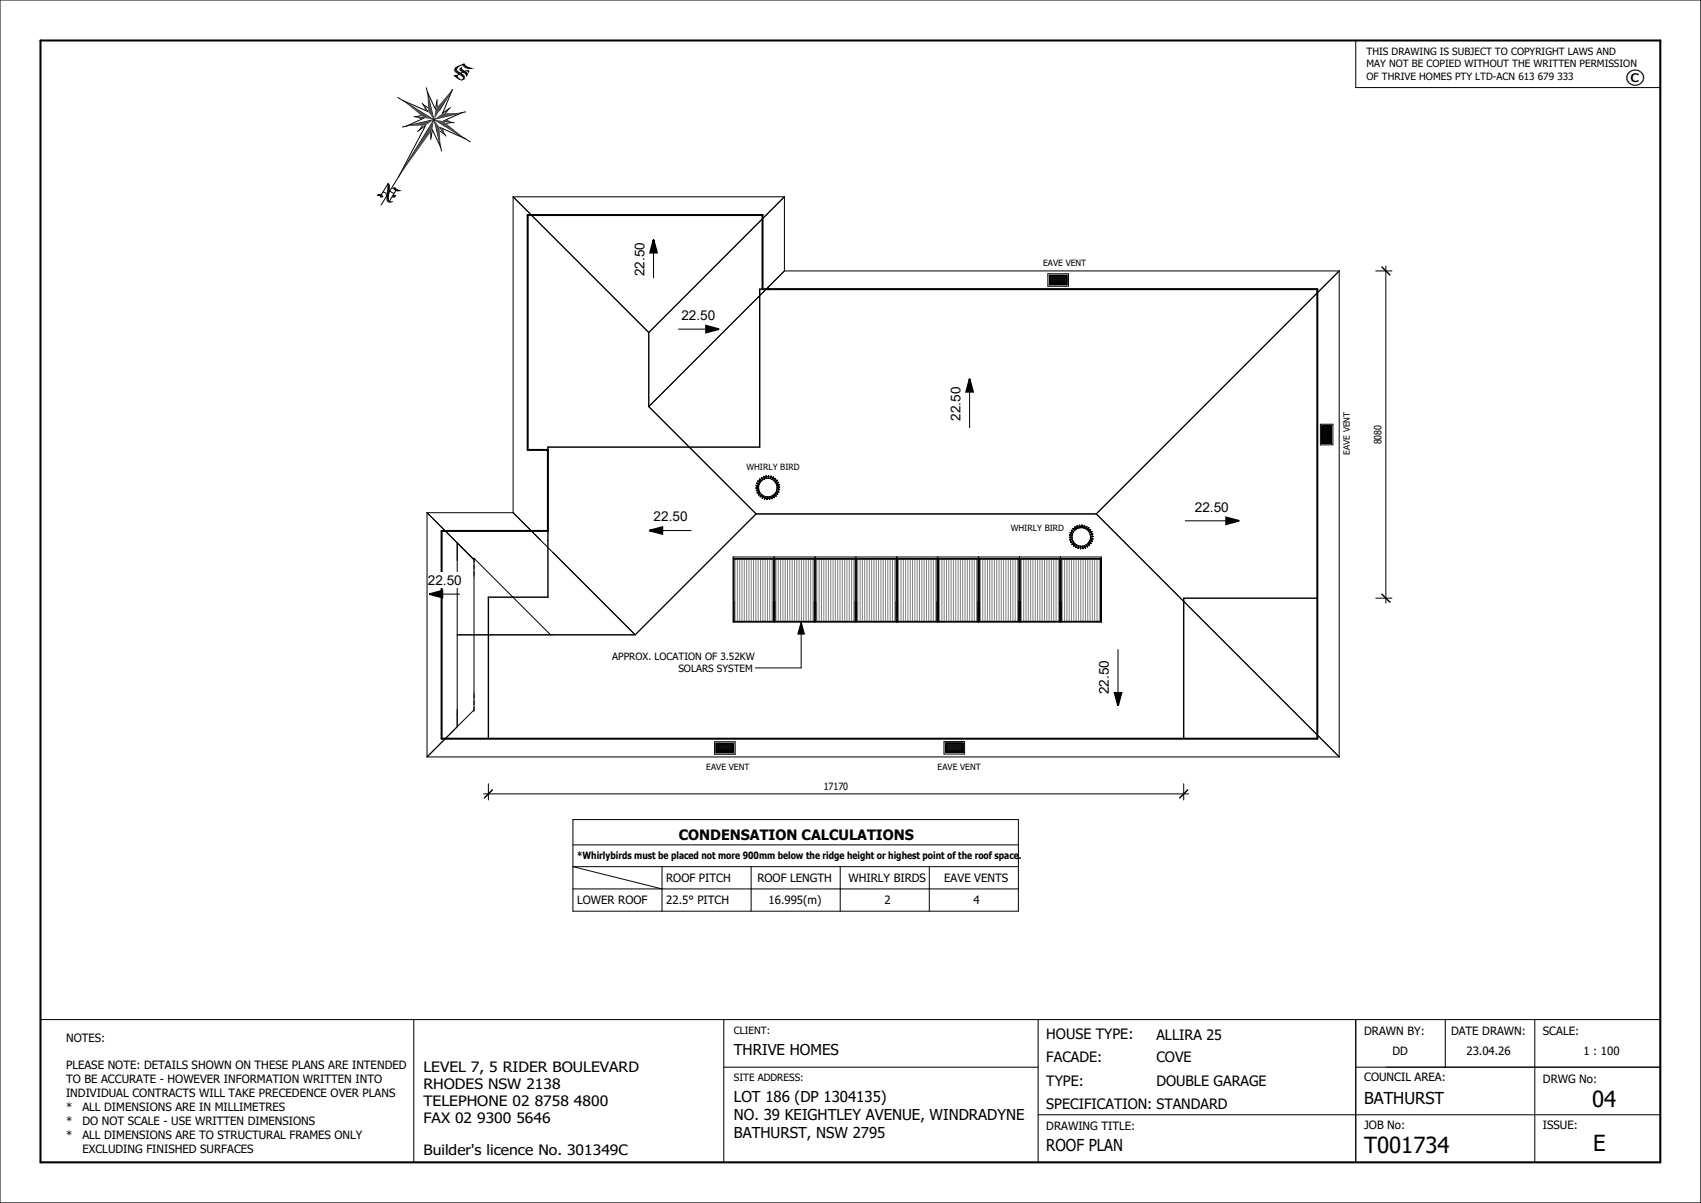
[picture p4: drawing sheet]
<svg xmlns="http://www.w3.org/2000/svg" width="420mm" height="297mm" viewBox="0 0 420 297" stroke-linecap="round" stroke-linejoin="round" font-family="sans-serif">
<g fill="none" stroke="#000" stroke-width=".25">
<path d="M126.7 48.6l33.5 33.5M126.7 48.6l8.3 8.3M126.7 48.6v78M126.7 48.6h67M193.7 48.6l-33.5 33.5M193.7 48.6l-8.3 8.3M193.7 48.6v18.3M193.7 66.9l-33.5 33.5M193.7 66.9h137M258.7 67.6h5.1v3.1h-5.1zM259.1 68h4.3v2.3h-4.3zM259.2 68h4.2v2.2h-4.2z"/>
<path d="M259.2 68.2h4.2M259.2 68.4h4.2M259.2 68.7h4.2M259.2 68.9h4.2M259.2 69.2h4.2M259.2 69.5h4.2M259.2 69.7h4.2M259.2 70h4.2M330.7 66.9l-60 60M330.7 66.9l-8.3 8.3M330.7 66.9v120M160.2 82.1v18.3"/>
<path d="M160.2 100.4l26.5 26.5M186.6 119.9l.5 .6M186.7 119.9l.6 .1M186.8 119.3l.4 .7M187.1 118.7l.6 .4zM187.1 118.7l.2 .8M187.2 120h.1M187.2 120l-.6-.1 .7 .1M187.3 119.5l-.4-.2 .6 .2M187.3 119.5l-.5-.2 .7 .2M187.3 119.5h.1M187.5 119.5l-.1 .2"/>
<path d="M187.5 118.2v.8M187.6 119h.1M187.7 119.1l-.1 .1M187.9 118.7h.1M187.9 118.7l-.3-.4 .4 .5M187.9 118.7l-.4-.5 .5 .5M188 118.7l-.1 .1M188 117.8l-.1 .8M188.3 118.3l-.3-.4 .4 .6M188.3 118.3l-.3-.5 .4 .6M188.3 118.3h.1M188.4 118.4l-.1 .1"/>
<path d="M188.6 117.6l-.3 .7M188.7 118.1h.1M188.8 118.2l-.2-.6 .1 .7M189.2 117.4l-.5 .7M189.2 118h.1M189.2 118v-.5v.6M189.2 118v-.6v.7M189.7 118.1h.1M189.7 118l.1-.5-.1 .6M189.7 118h.1M189.8 117.8l-.1 .2M189.8 117.7v-.3l-.1 .7"/>
<path d="M189.8 117.4l-.6 .5M190.2 118.1l.2-.5-.2 .6M190.2 118.1l.2-.6-.3 .7M190.2 118.1h.1M190.4 117.5l-.7 .4M190.6 118.3a2.29 2.29 0 0 0-2.9 .9 2.29 2.29 0 0 0 .4 3M190.6 118.3l.4 .3M190.6 118.3h.1M190.7 118.2l.3-.4-.4 .6M190.7 118.2l.3-.5-.4 .6M190.7 118.2h.1M191 117.7l-.7 .3"/>
<path d="M191.1 118.5l.4-.4-.5 .5M191.1 118.5l.4-.4-.5 .5 .3 .3M191.1 118.5h.1M191.2 118.5h.7M191.3 118.9a2.29 2.29 0 0 1-.1 3.1 2.29 2.29 0 0 1-3 .2M191.3 118.9l.1 .1M191.5 118.9l.4-.3-.5 .4M191.5 118.9l.4-.4-.5 .5M191.5 118.9h.1M191.5 118.1l-.8 .1M191.5 118.9l.8 .2M191.6 119.3v.1"/>
<path d="M191.7 119.3l.5-.2-.6 .3M191.7 119.3h.1M191.8 119.7v.1M191.8 119.3l.7 .4M191.9 119.8l.5-.1-.6 .1M191.9 119.8l.6-.1-.7 .1M191.9 119.8h.1M191.9 119.2l-.2 .1M191.9 119.2l.4-.1-.7 .3M192 119.8l.6 .5M326 104.7h3.1v5.1h-3.1zM326.4 105.1h2.3v4.3h-2.3z"/>
<path d="M326.5 105.2h2.2v4.2h-2.2zM326.7 105.2v4.2M327 105.2v4.2M327.2 105.2v4.2M327.5 105.2v4.2M327.8 105.2v4.2M328 105.2v4.2M328.3 105.2v4.2M328.6 105.2v4.2M105.4 126.6l11.6 11.6M105.4 126.6v60.3M105.4 126.6h21.3"/>
<path d="M112.9 134v45.4M126.7 126.6l30.1 30.1M181 137.5h90.9v16.1h-90.9zM181 137.9h90.9M181.2 138.1h9.8v15.3h-9.8zM186.6 120.5l.6 .5M186.7 121.1l.7 .4M186.7 126.9l-29.9 29.8M186.7 126.9h84M186.9 121.7l.7 .2M187.2 120.5h.1M187.2 120.5h-.5h.6"/>
<path d="M187.2 120.5h-.6h.7M187.2 122.2l.8 .1M187.2 121h.1M187.3 120.5v.1M187.3 120v.1M187.4 121l-.7 .1 .5-.1M187.4 121h.1M187.4 121.5h.1M187.5 121.4l-.6 .3 .5-.2M187.5 121.4l.1 .1M187.5 121.4l-.5 .3 .4-.2M187.7 121.9h.1"/>
<path d="M187.8 121.8l-.6 .4 .5-.3M187.8 121.8h.1M187.8 121.8l-.5 .4 .4-.3M187.9 122.4l-.2 .2M188 122.2h.1M188.1 122.2l-.4 .5 .2-.3M188.1 122.1l-.2 .3M188.4 122.6l-.7 .1M188.5 122.5h.1M188.5 122.4l-.3 .6 .3-.5M188.5 122.4h.1M188.9 122.7l-.7 .3"/>
<path d="M188.9 122.7h.1M189 122.6l-.2 .7 .1-.6M189 122.6h.1M189 122.6l-.2 .6 .1-.5M189.4 122.8l-.6 .5M189.4 122.8h.1M189.4 122.7v.7v-.6M189.4 122.7v.6M189.5 122.7h-.1M189.9 122.6l.1 .7-.1-.5M189.9 122.8l-.5 .6M189.9 122.8h.1"/>
<path d="M190 122.6h-.1M190.4 122.5l.2 .6-.2-.5M190.4 122.5l.2 .7-.2-.6M190.4 122.6h.1M190.4 122.7l-.4 .6M190.5 122.5h-.1M190.8 122.3l.3 .6-.2-.5M190.8 122.3l.4 .6-.3-.5M190.9 122.4h.1M190.9 122.2l-.1 .1M190.9 122.5l-.3 .7M191.1 137.5v16.1"/>
<path d="M191.2 122l.4 .5-.3-.4M191.3 121.9l.4 .6-.4-.4M191.3 122.1h.1M191.3 122.1l-.1 .8M191.3 138.1h9.8v15.3h-9.8zM191.5 121.5l.4 .5M191.6 121.7l.3 .3M191.6 121.7h.1M191.6 121.8l.1 .7M191.7 121.2l.6 .3-.5-.2M191.7 121.2l.7 .3-.6-.2M191.7 121.1v.1"/>
<path d="M191.8 121.3h.1M191.8 120.8l.7 .1-.5-.1M191.8 120.6v.2M191.9 120.2v.1M191.9 120.3h.6h-.5M191.9 121.3l.1 .7-.5-.4M191.9 120.3h.7h-.6M192 122l.1 .1zM192 120.8h.1M192 120.3h.1M192 120.8l.4 .7M192 120.3l.5 .6"/>
<path d="M201.2 137.5v16.1M201.4 138.1h9.8v15.3h-9.8zM211.3 137.5v16.1M211.5 138.1h9.7v15.3h-9.7zM221.4 137.5v16.1M221.6 138.1h9.7v15.3h-9.7zM231.5 137.5v16.1M231.7 138.1h9.7v15.3h-9.7zM241.6 137.5v16.1M241.8 138.1h9.7v15.3h-9.7zM251.7 137.5v16.1M251.9 138.1h9.7v15.3h-9.7z"/>
<path d="M261.8 137.5v16.1M262 138.1h9.7v15.3h-9.7zM264 132.7l.6 .5M264 132l.5 .7M264.1 133.3l.7 .3M264.2 131.4l.4 .7M264.3 133.9l.7 .2M264.5 130.9l.2 .7M264.6 132.7h.1M264.6 132.7h-.5h.6M264.6 132.7h-.6h.7M264.6 132.2h.1"/>
<path d="M264.6 132.2l-.5-.1 .6 .1M264.6 132.2l-.6-.2 .7 .3M264.6 134.4l.8 .1M264.6 133.2h.1M264.7 132.7v.1M264.7 131.7h.1M264.8 133.1l-.7 .2 .5-.1M264.8 133.1v.1M264.8 133.6h.1M264.9 131.7l-.7-.3 .6 .4M264.9 130.4v.8M264.9 133.6l-.6 .3 .5-.3"/>
<path d="M264.9 133.6l.1 .1M264.9 133.6l-.6 .2 .5-.2M265 131.2l-.4-.3 .5 .4M265 131.2l-.5-.3 .6 .4M265 131.2h.1M265.1 131.3l-.1 .1M265.1 134.1h.1M265.2 134l-.6 .4 .5-.3M265.2 134h.1M265.2 134l-.5 .4M265.3 130.8h.1M265.3 130.8l-.3-.3 .4 .4"/>
<path d="M265.3 130.8l-.4-.4 .5 .5M265.3 134.6l-.2 .2M265.4 130.9l-.1 .1M265.4 130l-.1 .8M265.4 134.4h.1M265.5 134.3l-.4 .5 .2-.2M265.7 130.5h.1M265.7 130.5l-.3-.4 .4 .5M265.7 130.5l-.3-.5 .3 .6M265.7 130.6v.1M265.8 134.7l-.7 .1M265.9 134.7h.1"/>
<path d="M265.9 134.6l-.3 .6 .3-.5M265.9 134.6h.1M265.9 134.6l-.3 .5M266 129.8l-.3 .7M266 129.8v.1M266 129.9l.2 .5M266 129.9l.1 .4M266.1 130.3h.1M266.1 130.3l-.1-.5 .2 .6M266.2 130.4l-.1 .1M266.3 134.9l-.7 .3M266.3 134.9h.1"/>
<path d="M266.4 134.8l-.2 .6 .1-.5M266.4 134.8h.1M266.6 129.6l-.5 .6M266.6 130.2h.1M266.6 130.2v-.5v.6M266.6 130.2v-.6v.7M266.6 130.3h.1M266.8 135l-.6 .4M266.8 135h.1M266.8 134.8v.7v-.5M266.9 134.8l-.1 .7v-.5M267.1 130.2l.1-.6-.1 .7"/>
<path d="M267.1 130.1h.1M267.2 129.6l-.6 .5M267.3 134.8l.1 .7-.1-.6M267.3 135l-.5 .5M267.3 135h.1M267.4 134.8h-.1M267.5 130.3l.1 .1M267.6 130.2l.2-.4-.2 .6M267.6 130.2l.2-.5-.2 .7M267.6 130.2h.1M267.8 134.7l.2 .6-.2-.5M267.8 134.7l.2 .7-.2-.6"/>
<path d="M267.8 129.7l-.7 .4M267.8 134.8h.1M267.8 134.9l-.4 .6M267.9 134.7h-.1M268 130.5a2.29 2.29 0 0 0-3 .8 2.29 2.29 0 0 0 .5 3l-.2 .3M268 130.5l.4 .3M268.1 130.4l.3-.4-.4 .5M268.1 130.4l.3-.5-.4 .6M268.1 130.4h.1M268.2 134.5l.3 .5-.2-.4M268.2 134.5l.4 .6-.3-.5M268.3 134.6h.1"/>
<path d="M268.3 134.4l-.1 .1M268.3 134.6l-.3 .8M268.4 129.9l-.7 .3M268.4 130.8l.3 .3M268.5 130.7h.1M268.6 130.7h.7M268.6 134.2l.3 .4-.2-.3M268.6 134.2l.5 .5-.4-.4M268.6 134.1v.1M268.7 134.3h.1M268.7 134.3l-.1 .8M268.7 131.1a2.29 2.29 0 0 1-.1 3.1 2.29 2.29 0 0 1-3 .2"/>
<path d="M268.7 131.1h.1M268.9 131.1l.4-.3-.5 .3M268.9 131.1h.1M268.9 133.8l.5 .4-.4-.3M268.9 133.8l.6 .4-.5-.3M268.9 130.3l-.5 .5zM268.9 130.3l-.8 .1M268.9 131l.8 .3M268.9 134.6l.1 .1M268.9 133.7v.1M269 131.5h.1M269 133.9h.1"/>
<path d="M269 133.9l.1 .8M269 130.9l-.1 .2M269.1 130.9l.2-.2-.5 .4M269.1 133.4l.6 .3-.5-.3M269.1 133.3l.6 .4-.5-.3M269.1 131.5l.5-.2-.6 .2M269.1 131.5l.6-.2-.7 .2M269.1 131.5h.1M269.2 131.9v.1M269.2 131.5l.7 .3M269.2 133.5h.1M269.2 132.9l.7 .2-.5-.1"/>
<path d="M269.2 132.8l.7 .3-.5-.1M269.2 132.3l.1 .2M269.3 132.5h.6h-.5M269.3 133.5l.2 .7M269.3 132.5h.7h-.6M269.3 132l.5-.1-.6 .1M269.3 132l.6-.2-.7 .2M269.3 132h.1M269.4 133h.1M269.4 132l.6 .5M269.4 132.5h.1M269.4 133l.3 .7"/>
<path d="M269.4 132.5l.5 .6M270.7 126.9l60 60M135.9 156.7l-18.9-18.9v37.8M135.9 156.7h.1M156.8 156.7h-43.9M181.2 153.4h9.8M191.3 153.4h9.8M197.8 153.5l.8 3h-1.6zM197.8 153.5v11.4h-11.3M201.4 153.4h9.8M211.5 153.4h9.7M221.6 153.4h9.7"/>
<path d="M231.7 153.4h9.7M241.8 153.4h9.7M251.9 153.4h9.7M262 153.4h9.7M117 175.3l-11.6 11.6M105.4 186.9h225.3M176.4 183.1h5.1v3.1h-5.1zM176.8 183.5h4.3v2.3h-4.3zM176.9 184.5h4.2M176.9 185.5h4.2M176.9 183.6h4.2v2.2h-4.2zM176.9 183.7h4.2"/>
<path d="M176.9 183.9h4.2M176.9 184.2h4.2M176.9 184.7h4.2M176.9 185h4.2M176.9 185.3h4.2M233.1 183.1h5.1v3.1h-5.1zM233.5 183.5h4.3v2.3h-4.3zM233.5 183.5h4.2v2.2h-4.2zM233.5 183.6h4.2M233.5 183.9h4.2M233.5 184.2h4.2M233.5 184.4h4.2"/>
<path d="M233.5 184.7h4.2M233.5 184.9h4.2M233.5 185.2h4.2M233.5 185.5h4.2M327 183.2l3.7 3.7"/>
</g>
<path d="M188.3 71.4h-.7v39h-52.3v.7M135.3 131.1v16.3h-14.7v35M325.3 147.7h-33v34.7" fill="none" stroke="#000" stroke-width=".35"/>
<path d="M130.3 53.1h58v18.3h137v111h-216.3v-51.3h26.3v-20h-5z" fill="none" stroke="#000" stroke-width=".5"/>
<g fill="none" stroke="#808080" stroke-width=".25">
<path d="M181.5 138.1v15.3M182.1 138.1v15.3M182.6 138.1v15.3M183.2 138.1v15.3M183.8 138.1v15.3M184.4 138.1v15.3M184.9 138.1v15.3M185.5 138.1v15.3M186.1 138.1v15.3M186.6 138.1v15.3M187.2 138.1v15.3M187.8 138.1v15.3"/>
<path d="M188.4 138.1v15.3M188.9 138.1v15.3M189.5 138.1v15.3M190.1 138.1v15.3M190.6 138.1v15.3M191.6 138.1v15.3M192.2 138.1v15.3M192.7 138.1v15.3M193.3 138.1v15.3M193.9 138.1v15.3M194.5 138.1v15.3M195 138.1v15.3"/>
<path d="M195.6 138.1v15.3M196.2 138.1v15.3M196.7 138.1v15.3M197.3 138.1v15.3M197.9 138.1v15.3M198.5 138.1v15.3M199 138.1v15.3M199.6 138.1v15.3M200.2 138.1v15.3M200.7 138.1v15.3M201.7 138.1v15.3M202.3 138.1v15.3"/>
<path d="M202.8 138.1v15.3M203.4 138.1v15.3M204 138.1v15.3M204.6 138.1v15.3M205.1 138.1v15.3M205.7 138.1v15.3M206.3 138.1v15.3M206.8 138.1v15.3M207.4 138.1v15.3M208 138.1v15.3M208.6 138.1v15.3M209.1 138.1v15.3"/>
<path d="M209.7 138.1v15.3M210.3 138.1v15.3M210.8 138.1v15.3M211.8 138.1v15.3M212.4 138.1v15.3M212.9 138.1v15.3M213.5 138.1v15.3M214.1 138.1v15.3M214.6 138.1v15.3M215.2 138.1v15.3M215.8 138.1v15.3M216.4 138.1v15.3"/>
<path d="M216.9 138.1v15.3M217.5 138.1v15.3M218.1 138.1v15.3M218.6 138.1v15.3M219.2 138.1v15.3M219.8 138.1v15.3M220.4 138.1v15.3M220.9 138.1v15.3M221.9 138.1v15.3M222.5 138.1v15.3M223 138.1v15.3M223.6 138.1v15.3"/>
<path d="M224.2 138.1v15.3M224.7 138.1v15.3M225.3 138.1v15.3M225.9 138.1v15.3M226.5 138.1v15.3M227 138.1v15.3M227.6 138.1v15.3M228.2 138.1v15.3M228.7 138.1v15.3M229.3 138.1v15.3M229.9 138.1v15.3M230.5 138.1v15.3"/>
<path d="M231 138.1v15.3M232 138.1v15.3M232.6 138.1v15.3M233.1 138.1v15.3M233.7 138.1v15.3M234.3 138.1v15.3M234.8 138.1v15.3M235.4 138.1v15.3M236 138.1v15.3M236.6 138.1v15.3M237.1 138.1v15.3M237.7 138.1v15.3"/>
<path d="M238.3 138.1v15.3M238.8 138.1v15.3M239.4 138.1v15.3M240 138.1v15.3M240.6 138.1v15.3M241.1 138.1v15.3M242.1 138.1v15.3M242.7 138.1v15.3M243.2 138.1v15.3M243.8 138.1v15.3M244.4 138.1v15.3M244.9 138.1v15.3"/>
<path d="M245.5 138.1v15.3M246.1 138.1v15.3M246.7 138.1v15.3M247.2 138.1v15.3M247.8 138.1v15.3M248.4 138.1v15.3M248.9 138.1v15.3M249.5 138.1v15.3M250.1 138.1v15.3M250.7 138.1v15.3M251.2 138.1v15.3M252.2 138.1v15.3"/>
<path d="M252.8 138.1v15.3M253.3 138.1v15.3M253.9 138.1v15.3M254.5 138.1v15.3M255 138.1v15.3M255.6 138.1v15.3M256.2 138.1v15.3M256.8 138.1v15.3M257.3 138.1v15.3M257.9 138.1v15.3M258.5 138.1v15.3M259 138.1v15.3"/>
<path d="M259.6 138.1v15.3M260.2 138.1v15.3M260.8 138.1v15.3M261.3 138.1v15.3M262.3 138.1v15.3M262.9 138.1v15.3M263.4 138.1v15.3M264 138.1v15.3M264.6 138.1v15.3M265.1 138.1v15.3M265.7 138.1v15.3M266.3 138.1v15.3"/>
<path d="M266.9 138.1v15.3M267.4 138.1v15.3M268 138.1v15.3M268.6 138.1v15.3M269.1 138.1v15.3M269.7 138.1v15.3M270.3 138.1v15.3M270.9 138.1v15.3M271.4 138.1v15.3"/>
</g>
<path d="M197.8 153.5l.8 3h-1.6z" fill="#000"/>
<path d="M234 95.5h3.9v8.3h-3.9z" fill="#fff"/>
<path d="M239.4 93.7l.8 3h-1.6z" fill="#000"/>
<path d="M239.4 93.7l.8 3h-1.6z" fill="none" stroke="#000" stroke-width=".5"/>
<path d="M239.4 93.7v11.9" fill="none" stroke="#000" stroke-width=".25"/>
<path d="M295 123.2h8.4v3.8h-8.4z" fill="#fff"/>
<path d="M302.8 127.8l3 .8-3 .8z" fill="#000"/>
<path d="M302.8 127.8l3 .8-3 .8z" fill="none" stroke="#000" stroke-width=".5"/>
<path d="M292.6 128.6h13.2" fill="none" stroke="#000" stroke-width=".25"/>
<path d="M270.7 163.1h3.8v8.3h-3.8z" fill="#fff"/>
<path d="M275.3 171.1h1.6l-.8 3z" fill="#000"/>
<path d="M275.3 171.1h1.6l-.8 3z" fill="none" stroke="#000" stroke-width=".5"/>
<path d="M276.1 160.3v13.8" fill="none" stroke="#000" stroke-width=".25"/>
<path d="M161.4 125.6h8.3v3.8h-8.3z" fill="#fff"/>
<path d="M160.5 131l3-.8v1.6z" fill="#000"/>
<path d="M160.5 131l3-.8v1.6z" fill="none" stroke="#000" stroke-width=".5"/>
<path d="M160.5 131h10.1" fill="none" stroke="#000" stroke-width=".25"/>
<path d="M156 59.8h3.8v8.4h-3.8z" fill="#fff"/>
<path d="M161.4 59.3l.8 3h-1.6z" fill="#000"/>
<path d="M161.4 59.3l.8 3h-1.6z" fill="none" stroke="#000" stroke-width=".5"/>
<path d="M161.4 59.3v9.3" fill="none" stroke="#000" stroke-width=".25"/>
<path d="M168.3 75.9h8.3v3.8h-8.3z" fill="#fff"/>
<path d="M174.4 80.5l3 .8-3 .8z" fill="#000"/>
<path d="M174.4 80.5l3 .8-3 .8z" fill="none" stroke="#000" stroke-width=".5"/>
<path d="M167.5 81.3h9.9" fill="none" stroke="#000" stroke-width=".25"/>
<path d="M105.7 141.3h8.3v3.8h-8.3z" fill="#fff"/>
<path d="M106.2 146.7l3-.8v1.6z" fill="#000"/>
<path d="M106.2 146.7l3-.8v1.6z" fill="none" stroke="#000" stroke-width=".5"/>
<g fill="none" stroke="#000" stroke-width=".25">
<path d="M112.6 18.6l.1 .4M112.8 18.6l.2 .6 .5 .4M113 16.6l-.6 .4 .1 .4 1.6 1.1 .4 .7M113.3 16.3l-.6 .9 .2 .4 1.7 1.2v.7l-.6 .3-1.8-1.1 1.2-.4M113.6 16.9l.4-.1 .1 .4 1.1 .7 .2 .3-.2 .5-.2-.5-1.4-.8zM113.8 17.1l1.3 .9 .2 .4M114.2 15.9a1.95 1.95 0 0 0 2.2 1l-.7-.2-.8-.5-.3-.4-2.1 .9-.2 .6 .1 .4 2 1.4-.2 .6M114.3 17.8l-.6 .3M114.5 16l1.4 .9M115.6 17.5l.1 .3 .1-.2-.2-.1-.9 .1M98.2 24.1l8.9 5.5M99.4 24.8l6.3 2.8"/>
<path d="M102.2 28.8l2.5 .3-4.4 2M103.1 32.5l2-1.5-6.7 12.7M104.1 28.5l-1.4 .3M104.2 25.5l1.4 1.9M104.3 31l-.9 1.2M104.5 25.8l1.2 .8M105.3 21.7l1.8 7.8M105.5 22.7l2 4.2 .4-2.3M106.3 34.4l.5-2.4 2 4.3M106.3 32.6l.1 1.4M107.2 29.5l-7.9 1.9M107.9 25l.1 1.4"/>
<path d="M108.5 31.4l6.4 2.9M108.6 32.3l1.2 .9M108.7 31.6l1.4 2M109 37.3l-1.8-7.8-13.1 21.1M109.7 29.9l2.4 .4M110.8 26.9l-.8 1.1M111.2 26.6l-2 1.4 2.5-5.9-3.2 5.3M111.7 30.2l-1.5 .2M114 27.8l-4.5 2.1M115 27.6l-7.9 1.8 9 5.6M93.2 48.2a.74 .74 0 0 1 .8-.2 .74 .74 0 0 1 .5 .6l-.5 .1-.1-.4-.3-.2zM93.7 48.1l.5 .4"/>
<path d="M94.1 48.1l1.7-2.8 .4 .6-.3 3.5 .2 .3M94.5 47.5a.8 .8 0 0 1 1 .7M95.7 45.6l.1 .9-.3 2.8 .2 .4 .7 .2M95.8 45.4l.2 .8-.3 2.4 .1 .9M96.2 47l1.1 .7M97 48.3l.3 .2M97 46.4h.6l1.1 .7a1.48 1.48 0 0 1-1.7-.7zM97.1 48.1l.6 .2-.2 .3-.3 .1-.3-.2M97.4 46.4l.1 .4 .5 .3M97.8 47l-1.7 2.7 .3 .2 .5-.1M106.2 146.7h7.3M119.4 196h174.1"/>
<path d="M120.6 193.5v4M292.3 193.5v4M141.5 202.3h110v22.7h-110zM141.5 208.6h110M141.5 219.5h110M163.5 214v11M185.5 214v11M207.5 214v11M229.5 214v11M251.5 214h-110l22 5.5"/>
</g>
<path d="M121.6 195l-2 2M293.3 195l-2 2" fill="none" stroke="#000" stroke-width=".35"/>
<g fill="#4d4d4d">
<path d="M109.5 29.9l.9-.4 1.3 .7z"/>
<path d="M107.2 29.5l1.3 1.9 .3 4.9z"/>
<path d="M108.5 31.4l.9 .4 .4 1.4z"/>
<path d="M107.2 29.5l2-1.5 4.7-.1z"/>
<path d="M107.2 29.5l2.3 .4 5.4 4.4z"/>
<path d="M111.7 22.1l-4.5 7.4 .3-2.6z"/>
<path d="M107.2 29.5l-.4 2.5-8.4 11.7z"/>
<path d="M100.4 31.1l6.8-1.6-2.1 1.5z"/>
<path d="M105.5 22.7l1.7 6.8-1.5-1.9z"/>
<path d="M102.7 28.8l2.1 .3-.9 .4z"/>
<path d="M104.5 25.8l1.2 1.8-.8-.4z"/>
<path d="M99.4 24.8l7.8 4.7-2.4-.4z"/>
</g>
<g fill="none" stroke="#000" stroke-width=".25">
<path d="M0 0h420v297h-420zM10 10h400v277h-400zM334.8 10v11.6h75.2M339.7 66.9h4M342.2 65.7v83.2M339.7 147.7h4M10 251.7h400M102.2 251.7v35.3M178.7 251.7v35.3M256.3 251.7v35.3M334.8 251.7v35.3M356.9 251.7v11.8"/>
<path d="M379 251.7v35.3M178.7 263.5h77.6M256.3 275.2h153.7M334.8 263.5h75.2"/>
</g>
<path d="M341.2 65.9l2 2M341.2 146.7l2 2" fill="none" stroke="#000" stroke-width=".35"/>
<path d="M10 10h400v277h-400z" fill="none" stroke="#000" stroke-width=".5"/>
<g font-size="5.5">
<text x="393.1" y="273.2">04</text>
<text x="336.8" y="284.7">T001734</text>
<text x="393.4" y="284.1">E</text>
</g>
<text font-size="4.8" x="401.4" y="20.7">©</text>
<g font-size="4.1">
<text x="336.8" y="272.6">BATHURST</text>
<text x="258.4" y="284.1">ROOF PLAN</text>
</g>
<g font-size="3.7">
<text x="181.2" y="260.4">THRIVE HOMES</text>
<text x="181.2" y="272">LOT 186 (DP 1304135)</text>
<text x="181.2" y="276.5">NO. 39 KEIGHTLEY AVENUE, WINDRADYNE</text>
<text x="181.2" y="281">BATHURST, NSW 2795</text>
</g>
<g font-size="3.5">
<text x="167.6" y="207.3">CONDENSATION CALCULATIONS</text>
<text x="258.4" y="256.6">HOUSE TYPE:</text>
<text x="285.5" y="256.8">ALLIRA 25</text>
<text x="258.4" y="262.3">FACADE:</text>
<text x="285.5" y="262.3">COVE</text>
<text x="104.5" y="264.6">LEVEL 7, 5 RIDER BOULEVARD</text>
<text x="104.5" y="268.8">RHODES NSW 2138</text>
<text x="258.4" y="268">TYPE:</text>
<text x="285.5" y="268">DOUBLE GARAGE</text>
<text x="104.5" y="273.1">TELEPHONE 02 8758 4800</text>
<text x="258.4" y="273.9">SPECIFICATION: STANDARD</text>
<text x="104.5" y="277.3">FAX 02 9300 5646</text>
<text x="104.6" y="285.2">Builder's licence No. 301349C</text>
</g>
<g font-size="3.4">
<text x="159.1" y="68.2" transform="rotate(-90 159.1 68.2)">22.50</text>
<text x="168.3" y="79">22.50</text>
<text x="237.1" y="103.8" transform="rotate(-90 237.1 103.8)">22.50</text>
<text x="161.4" y="128.7">22.50</text>
<text x="295" y="126.3">22.50</text>
<text x="105.7" y="144.4">22.50</text>
<text x="273.8" y="171.4" transform="rotate(-90 273.8 171.4)">22.50</text>
</g>
<g font-size="2.8">
<text x="164.5" y="217.8">ROOF PITCH</text>
<text x="187" y="217.8">ROOF LENGTH</text>
<text x="209.5" y="217.8">WHIRLY BIRDS</text>
<text x="233.1" y="217.8">EAVE VENTS</text>
<text x="142.5" y="223.3">LOWER ROOF</text>
<text x="164.5" y="223.3">22.5° PITCH</text>
<text x="189.8" y="223.3">16.995(m)</text>
<text x="218.4" y="223.3">2</text>
<text x="240.4" y="223.3">4</text>
<text x="16.3" y="257.2">NOTES:</text>
<text x="336.8" y="255.6">DRAWN BY:</text>
<text x="358.3" y="255.6">DATE DRAWN:</text>
<text x="381" y="255.6">SCALE:</text>
<text x="343.8" y="260.4">DD</text>
<text x="362.1" y="260.6">23.04.26</text>
<text x="391" y="260.4">1 : 100</text>
<text x="16.3" y="264">PLEASE NOTE: DETAILS SHOWN ON THESE PLANS ARE INTENDED</text>
<text x="16.3" y="267.5">TO BE ACCURATE - HOWEVER INFORMATION WRITTEN INTO</text>
<text x="336.8" y="266.9">COUNCIL AREA:</text>
<text x="381" y="267.3">DRWG No:</text>
<text x="16.3" y="270.9">INDIVIDUAL CONTRACTS WILL TAKE PRECEDENCE OVER PLANS</text>
<text x="16.3" y="274.3">*</text>
<text x="20.3" y="274.3">ALL DIMENSIONS ARE IN MILLIMETRES</text>
<text x="16.3" y="277.8">*</text>
<text x="16.3" y="281.2">*</text>
<text x="20.3" y="277.8">DO NOT SCALE - USE WRITTEN DIMENSIONS</text>
<text x="20.3" y="281.2">ALL DIMENSIONS ARE TO STRUCTURAL FRAMES ONLY</text>
<text x="258.4" y="278.9">DRAWING TITLE:</text>
<text x="336.8" y="278.6">JOB No:</text>
<text x="381" y="278.6">ISSUE:</text>
<text x="20.3" y="284.7">EXCLUDING FINISHED SURFACES</text>
</g>
<g font-size="2.5">
<text x="337.4" y="13.7">THIS DRAWING IS SUBJECT TO COPYRIGHT LAWS AND</text>
<text x="337.4" y="16.7">MAY NOT BE COPIED WITHOUT THE WRITTEN PERMISSION</text>
<text x="337.4" y="19.6">OF THRIVE HOMES PTY LTD-ACN 613 679 333</text>
<text x="341.2" y="109.7" transform="rotate(-90 341.2 109.7)">8080</text>
<text x="151.2" y="162.9">APPROX. LOCATION OF 3.52KW</text>
<text x="167.5" y="165.9">SOLARS SYSTEM</text>
<text x="203.4" y="195">17170</text>
<text x="142.5" y="212.1">*Whirlybirds must be placed not more 900mm below the ridge height or highest point of the roof space.</text>
<text x="181.2" y="255.4">CLIENT:</text>
<text x="181.2" y="267">SITE ADDRESS:</text>
</g>
<g font-size="2.1">
<text x="257.6" y="65.7">EAVE VENT</text>
<text x="333.3" y="112.3" transform="rotate(-90 333.3 112.3)">EAVE VENT</text>
<text x="184.3" y="116">WHIRLY BIRD</text>
<text x="249.6" y="131.2">WHIRLY BIRD</text>
<text x="174.4" y="190.1">EAVE VENT</text>
<text x="231.5" y="190.1">EAVE VENT</text>
</g>
</svg>
